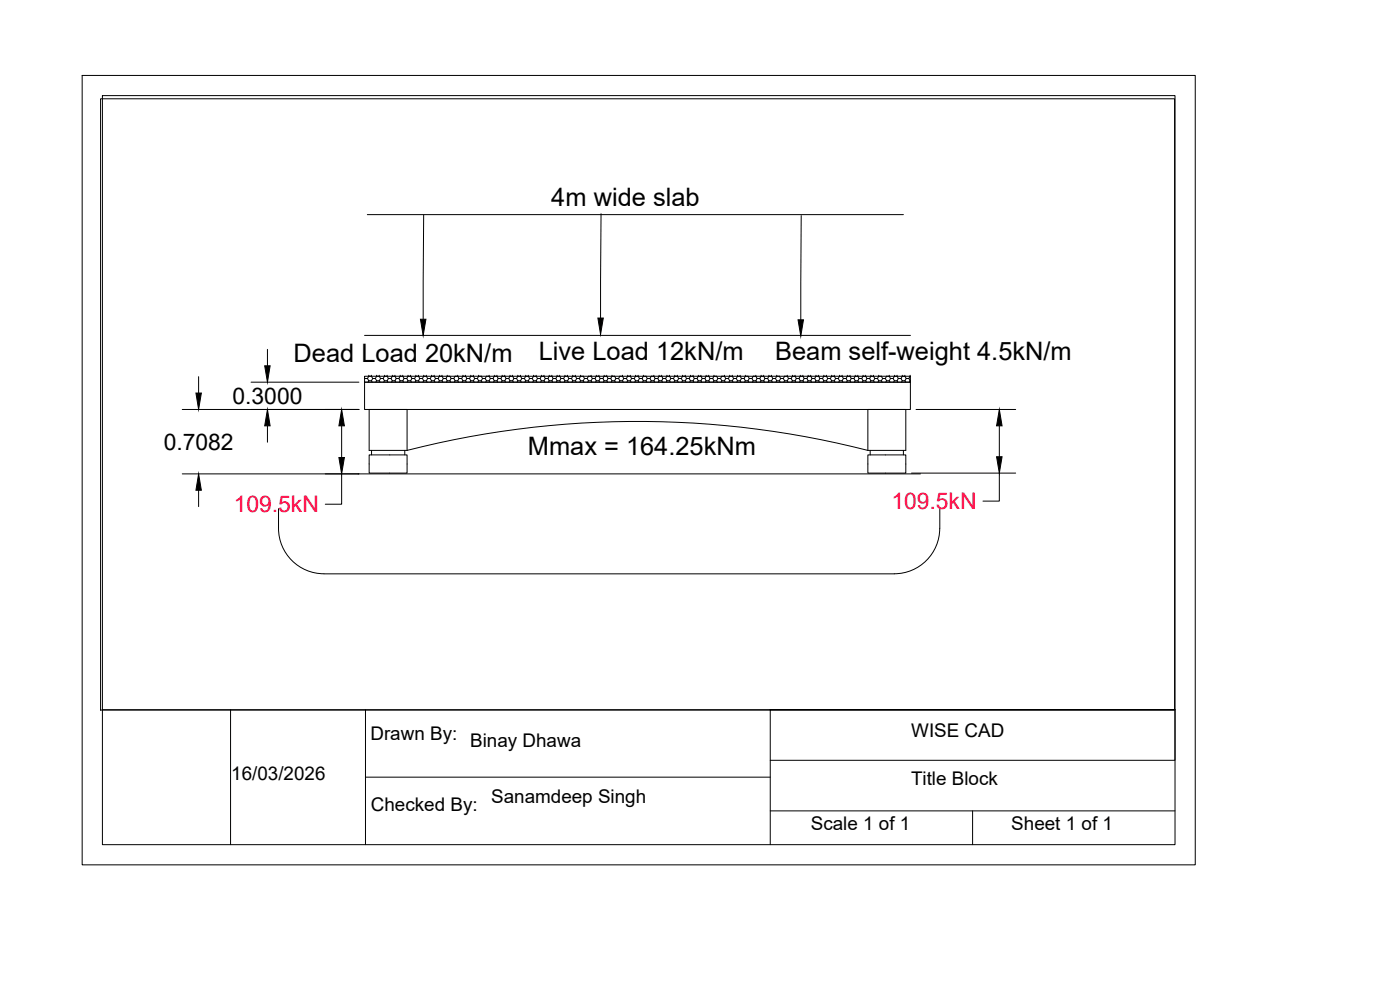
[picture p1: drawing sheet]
<svg xmlns="http://www.w3.org/2000/svg" width="420mm" height="297mm" viewBox="0 0 420 297" stroke-linecap="round" stroke-linejoin="round" font-family="sans-serif">
<!-- layer: 0 -->
<g fill="none" stroke="#000" stroke-width=".3">
<path d="M24.7 22.6h334v236.9h-334zM30.2 29.6h322.3v183.4h-322.3zM30.7 28.7h321.9v224.7h-321.9zM110.2 64.4h160.9M127.1 64.5l-.1 31.3M180.4 64.1l-.2 31.3M240.5 64.7l-.2 31.3M59.6 113v4.9M75.4 114.7h32.3M80.3 104.8v5M109.4 114.7h163.8v8.2h-163.8zM109.4 112.9h163.8v1.8h-163.8z"/>
<path d="M109.4 113.4l.1 .2M109.4 100.6h163.8M109.5 113.6h.8M109.5 113.6l-.1 .1M110.3 113.6l.4 .6M110.7 112.9h.1M110.7 112.9h.8M110.7 114.2h.8M110.7 112.9l-.4 .7M110.7 114.2l-.3 .5M111.5 112.9h.1M111.5 114.2l.2 .5"/>
<path d="M111.5 112.9l.4 .7M111.9 113.6h.7M111.9 113.6l-.4 .6M112.6 113.6l.4 .6M113 112.9h.1M113 112.9h.8M113 114.2h.8M113 112.9l-.4 .7M113 114.2l-.2 .5M113.8 112.9h.1M113.8 114.2l.3 .5M113.8 112.9l.4 .7"/>
<path d="M114.2 113.6h.8M114.2 113.6l-.4 .6M115 113.6l.4 .6M115.4 112.9h.1M115.4 112.9h.8M115.4 114.2h.8M115.4 112.9l-.4 .7M115.4 114.2l-.3 .5M116.2 112.9h.1M116.2 114.2l.2 .5M116.2 112.9l.4 .7M116.6 113.6h.7"/>
<path d="M116.6 113.6l-.4 .6M117.3 113.6l.5 .6M117.8 112.9h.1M117.8 112.9h.7M117.8 114.2h.7M117.8 112.9l-.5 .7M117.8 114.2l-.3 .5M118.5 112.9h.1M118.5 114.2l.3 .5M118.5 112.9l.4 .7M118.9 113.6h.8M118.9 113.6l-.4 .6"/>
<path d="M119.7 113.6l.4 .6M120.1 112.9h.1M120.1 112.9h.8M120.1 114.2h.8M120.1 112.9l-.4 .7M120.1 114.2l-.2 .5M120.9 112.9h.1M120.9 114.2l.2 .5M120.9 112.9l.4 .7M121.3 113.6h.8M121.3 113.6l-.4 .6M122.1 113.6l.3 .6"/>
<path d="M122.4 112.9h.1M122.4 112.9h.8M122.4 114.2h.8M122.4 112.9l-.3 .7M122.4 114.2l-.2 .5M123.2 112.9h.1M123.2 114.2l.3 .5M123.2 112.9l.4 .7M123.6 113.6h.8M123.6 113.6l-.4 .6M124.4 113.6l.4 .6M124.8 112.9h.1"/>
<path d="M124.8 112.9h.8M124.8 114.2h.8M124.8 112.9l-.4 .7M124.8 114.2l-.2 .5M125.6 112.9h.1M125.6 114.2l.2 .5M125.6 112.9l.4 .7M126 113.6h.8M126 113.6l-.4 .6M126.8 113.6l.4 .6M127.2 112.9h.1M127.2 112.9h.8"/>
<path d="M127.2 114.2h.8M127.2 112.9l-.4 .7M127.2 114.2l-.3 .5M128 112.9h.1M128 114.2l.2 .5M128 112.9l.3 .7M128.3 113.6h.8M128.3 113.6l-.3 .6M129.1 113.6l.4 .6M129.5 112.9h.1M129.5 112.9h.8M129.5 114.2h.8"/>
<path d="M129.5 112.9l-.4 .7M129.5 114.2l-.2 .5M130.3 112.9h.1M130.3 114.2l.2 .5M130.3 112.9l.4 .7M130.7 113.6h.8M130.7 113.6l-.4 .6M131.5 113.6l.4 .6M131.9 112.9h.1M131.9 112.9h.8M131.9 114.2h.8M131.9 112.9l-.4 .7"/>
<path d="M131.9 114.2l-.3 .5M132.7 112.9h.1M132.7 114.2l.2 .5M132.7 112.9l.4 .7M133.1 113.6h.7M133.1 113.6l-.4 .6M133.8 113.6l.4 .6M134.2 112.9h.1M134.2 112.9h.8M134.2 114.2h.8M134.2 112.9l-.4 .7M134.2 114.2l-.2 .5"/>
<path d="M135 114.2l.3 .5M135 112.9l.4 .7M135.4 113.6h.8M135.4 113.6l-.4 .6M136.2 113.6l.4 .6M136.6 114.2h.8M136.6 114.2l-.3 .5M137.4 112.9h.1M137.4 112.9h-.8l-.4 .7M137.4 114.2l.2 .5M137.4 112.9l.4 .7M137.8 113.6h.7"/>
<path d="M137.8 113.6l-.4 .6M138.5 113.6l.4 .6M138.9 112.9h.1M138.9 112.9h.8M138.9 114.2h.8M138.9 112.9l-.4 .7M138.9 114.2l-.2 .5M139.7 112.9h.1M139.7 114.2l.3 .5M139.7 112.9l.4 .7M140.1 113.6h.8M140.1 113.6l-.4 .6"/>
<path d="M140.9 113.6l.4 .6M141.3 112.9h.1M141.3 112.9h.8M141.3 114.2h.8M141.3 112.9l-.4 .7M141.3 114.2l-.2 .5M142.1 112.9h.1M142.1 114.2l.2 .5M142.1 112.9l.4 .7M142.5 113.6h.8M142.5 113.6l-.4 .6M143.3 113.6l.3 .6"/>
<path d="M143.6 112.9h.1M143.6 112.9h.8l.4 .7M143.6 114.2h.8M143.6 112.9l-.3 .7M143.6 114.2l-.2 .5M144.4 114.2l.3 .5M144.8 113.6h.8M144.8 113.6l-.4 .6M145.6 113.6l.4 .6M146 114.2h.8M146 114.2l-.2 .5M146.8 112.9h.1"/>
<path d="M146.8 112.9h-.8l-.4 .7M146.8 114.2l.2 .5M146.8 112.9l.4 .7M147.2 113.6h.8M147.2 113.6l-.4 .6M148 113.6l.4 .6M148.4 112.9h.1M148.4 112.9h.7M148.4 114.2h.7M148.4 112.9l-.4 .7M148.4 114.2l-.3 .5M149.1 112.9h.1"/>
<path d="M149.1 114.2l.3 .5M149.1 112.9l.4 .7M149.5 113.6h.8M149.5 113.6l-.4 .6M150.3 113.6l.4 .6M150.7 112.9h.1M150.7 112.9h.8M150.7 114.2h.8M150.7 112.9l-.4 .7M150.7 114.2l-.2 .5M151.5 112.9h.1M151.5 114.2l.2 .5"/>
<path d="M151.5 112.9l.4 .7M151.9 113.6h.8M151.9 113.6l-.4 .6M152.7 113.6l.4 .6M153.1 112.9h.1M153.1 112.9h.7M153.1 114.2h.7M153.1 112.9l-.4 .7M153.1 114.2l-.3 .5M153.8 112.9h.1M153.8 114.2l.3 .5M153.8 112.9l.4 .7"/>
<path d="M154.2 113.6h.8M154.2 113.6l-.4 .6M155 113.6l.4 .6M155.4 112.9h.1M155.4 112.9h.8M155.4 114.2h.8M155.4 112.9l-.4 .7M155.4 114.2l-.2 .5M156.2 112.9h.1M156.2 114.2l.2 .5M156.2 112.9l.4 .7M156.6 113.6h.8"/>
<path d="M156.6 113.6l-.4 .6M157.4 113.6l.4 .6M157.8 112.9h.1M157.8 112.9h.8M157.8 114.2h.8M157.8 112.9l-.4 .7M157.8 114.2l-.3 .5M158.6 112.9h.1M158.6 114.2l.2 .5M158.6 112.9l.3 .7M158.9 113.6h.8M158.9 113.6l-.3 .6"/>
<path d="M159.7 113.6l.4 .6M160.1 112.9h.1M160.1 112.9h.8M160.1 114.2h.8M160.1 112.9l-.4 .7M160.1 114.2l-.2 .5M160.9 112.9h.1M160.9 114.2l.2 .5M160.9 112.9l.4 .7M161.3 113.6h.8M161.3 113.6l-.4 .6M162.1 113.6l.4 .6"/>
<path d="M162.5 112.9h.1M162.5 112.9h.8M162.5 114.2h.8M162.5 112.9l-.4 .7M162.5 114.2l-.3 .5M163.3 112.9h.1M163.3 114.2l.2 .5M163.3 112.9l.4 .7M163.7 113.6h.7M163.7 113.6l-.4 .6M164.4 113.6l.4 .6M164.8 112.9h.1"/>
<path d="M164.8 112.9h.8M164.8 114.2h.8M164.8 112.9l-.4 .7M164.8 114.2l-.2 .5M165.6 112.9h.1M165.6 114.2l.3 .5M165.6 112.9l.4 .7M166 113.6h.8M166 113.6l-.4 .6M166.8 113.6l.4 .6M167.2 112.9h.1M167.2 112.9h.8"/>
<path d="M167.2 114.2h.8M167.2 112.9l-.4 .7M167.2 114.2l-.3 .5M168 112.9h.1M168 114.2l.2 .5M168 112.9l.4 .7M168.4 113.6h.7M168.4 113.6l-.4 .6M169.1 113.6l.4 .6M169.5 112.9h.1M169.5 112.9h.8M169.5 114.2h.8"/>
<path d="M169.5 112.9l-.4 .7M169.5 114.2l-.2 .5M170.3 112.9h.1M170.3 114.2l.3 .5M170.3 112.9l.4 .7M170.7 113.6h.8M170.7 113.6l-.4 .6M171.5 113.6l.4 .6M171.9 112.9h.1M171.9 112.9h.8M171.9 114.2h.8M171.9 112.9l-.4 .7"/>
<path d="M171.9 114.2l-.2 .5M172.7 112.9h.1M172.7 114.2l.2 .5M172.7 112.9l.4 .7M173.1 113.6h.8M173.1 113.6l-.4 .6M173.9 113.6l.3 .6M174.2 112.9h.1M174.2 112.9h.8l.4 .7M174.2 114.2h.8M174.2 112.9l-.3 .7M174.2 114.2l-.2 .5"/>
<path d="M175 114.2l.3 .5M175.4 113.6h.8M175.4 113.6l-.4 .6M176.2 113.6l.4 .6M176.6 114.2h.8M176.6 114.2l-.2 .5M177.4 112.9h.1M177.4 112.9h-.8l-.4 .7M177.4 114.2l.2 .5M177.4 112.9l.4 .7M177.8 113.6h.8M177.8 113.6l-.4 .6"/>
<path d="M178.6 113.6l.4 .6M179 112.9h.1M179 112.9h.7M179 114.2h.7M179 112.9l-.4 .7M179 114.2l-.3 .5M179.7 112.9h.1M179.7 114.2l.3 .5M179.7 112.9l.4 .7M180.1 113.6h.8M180.1 113.6l-.4 .6M180.9 113.6l.4 .6"/>
<path d="M181.3 112.9h.1M181.3 112.9h.8M181.3 114.2h.8M181.3 112.9l-.4 .7M181.3 114.2l-.2 .5M182.1 112.9h.1M182.1 114.2l.3 .5M182.1 112.9l.4 .7M182.5 113.6h.8M182.5 113.6l-.4 .6M183.3 113.6l.4 .6M183.7 112.9h.1"/>
<path d="M183.7 112.9h.8M183.7 114.2h.7M183.7 112.9l-.4 .7M183.7 114.2l-.3 .5M184.4 114.2l.3 .5M184.4 112.9l.4 .7M184.8 113.6h.8M184.8 113.6l-.4 .6M185.6 113.6l.4 .6M186 112.9h.8M186 114.2h.8M186 112.9l-.4 .7"/>
<path d="M186 114.2l-.2 .5M186.8 112.9h.1M186.8 114.2l.2 .5M186.8 112.9l.4 .7M187.2 113.6h.8M187.2 113.6l-.4 .6M188 113.6l.4 .6M188.4 112.9h.1M188.4 112.9h.8M188.4 114.2h.8M188.4 112.9l-.4 .7M188.4 114.2l-.3 .5"/>
<path d="M189.2 112.9h.1M189.2 114.2l.2 .5M189.2 112.9l.3 .7M189.5 113.6h.9M189.5 113.6l-.3 .6M190.4 113.6l.3 .6M190.7 112.9h.1M190.7 112.9h.8M190.7 114.2h.8M190.7 112.9l-.3 .7M190.7 114.2l-.2 .5M191.5 112.9h.1"/>
<path d="M191.5 114.2l.2 .5M191.5 112.9l.4 .7M191.9 113.6h.8M191.9 113.6l-.4 .6M192.7 113.6l.4 .6M193.1 112.9h.1M193.1 112.9h.8l.4 .7M193.1 114.2h.8M193.1 112.9l-.4 .7M193.1 114.2l-.3 .5M193.9 114.2l.2 .5M194.3 113.6h.8"/>
<path d="M194.3 113.6l-.4 .6M195.1 113.6l.4 .6M195.5 114.2h.7M195.5 114.2l-.3 .5M196.2 112.9h.1M196.2 112.9h-.8l-.3 .7M196.2 114.2l.3 .5M196.2 112.9l.4 .7M196.6 113.6h.8M196.6 113.6l-.4 .6M197.4 113.6l.4 .6M197.8 112.9h.1"/>
<path d="M197.8 112.9h.8M197.8 114.2h.8M197.8 112.9l-.4 .7M197.8 114.2l-.3 .5M198.6 112.9h.1M198.6 114.2l.2 .5M198.6 112.9l.4 .7M199 113.6h.7M199 113.6l-.4 .6M199.7 113.6l.5 .6M200.2 112.9h.1M200.2 112.9h.7"/>
<path d="M200.2 114.2h.7M200.2 112.9l-.5 .7M200.2 114.2l-.3 .5M200.9 112.9h.1M200.9 114.2l.3 .5M200.9 112.9l.4 .7M201.3 113.6h.8M201.3 113.6l-.4 .6M202.1 113.6l.4 .6M202.5 112.9h.1M202.5 112.9h.8M202.5 114.2h.8"/>
<path d="M202.5 112.9l-.4 .7M202.5 114.2l-.2 .5M203.3 112.9h.1M203.3 114.2l.2 .5M203.3 112.9l.4 .7M203.7 113.6h.8M203.7 113.6l-.4 .6M204.5 113.6l.4 .6M204.9 112.9h.1M204.9 112.9h.8M204.9 114.2h.8M204.9 112.9l-.4 .7"/>
<path d="M204.9 114.2l-.3 .5M205.7 112.9h.1M205.7 114.2l.2 .5M205.7 112.9l.3 .7M206 113.6h.8M206 113.6l-.3 .6M206.8 113.6l.4 .6M207.2 112.9h.1M207.2 112.9h.8M207.2 114.2h.8M207.2 112.9l-.4 .7M207.2 114.2l-.2 .5"/>
<path d="M208 112.9h.1M208 114.2l.2 .5M208 112.9l.4 .7M208.4 113.6h.8M208.4 113.6l-.4 .6M209.2 113.6l.4 .6M209.6 112.9h.1M209.6 112.9h.8M209.6 114.2h.8M209.6 112.9l-.4 .7M209.6 114.2l-.3 .5M210.4 112.9h.1"/>
<path d="M210.4 114.2l.2 .5M210.4 112.9l.4 .7M210.8 113.6h.7M210.8 113.6l-.4 .6M211.5 113.6l.4 .6M211.9 112.9h.1M211.9 112.9h.8M211.9 114.2h.8M211.9 112.9l-.4 .7M211.9 114.2l-.2 .5M212.7 112.9h.1M212.7 114.2l.3 .5"/>
<path d="M212.7 112.9l.4 .7M213.1 113.6h.8M213.1 113.6l-.4 .6M213.9 113.6l.4 .6M214.3 112.9h.1M214.3 112.9h.8M214.3 114.2h.8M214.3 112.9l-.4 .7M214.3 114.2l-.3 .5M215.1 114.2l.2 .5M215.1 112.9l.4 .7M215.5 113.6h.7"/>
<path d="M215.5 113.6l-.4 .6M216.2 113.6l.4 .6M216.6 114.2h.8M216.6 114.2l-.2 .5M217.4 112.9h.1M217.4 112.9h-.8l-.4 .7M217.4 114.2l.3 .5M217.4 112.9l.4 .7M217.8 113.6h.8M217.8 113.6l-.4 .6M218.6 113.6l.4 .6M219 112.9h.1"/>
<path d="M219 112.9h.8M219 114.2h.8M219 112.9l-.4 .7M219 114.2l-.2 .5M219.8 112.9h.1M219.8 114.2l.2 .5M219.8 112.9l.4 .7M220.2 113.6h.8M220.2 113.6l-.4 .6M221 113.6l.3 .6M221.3 112.9h.1M221.3 112.9h.8"/>
<path d="M221.3 114.2h.8M221.3 112.9l-.3 .7M221.3 114.2l-.2 .5M222.1 112.9h.1M222.1 114.2l.3 .5M222.1 112.9l.4 .7M222.5 113.6h.8M222.5 113.6l-.4 .6M223.3 113.6l.4 .6M223.7 112.9h.1M223.7 112.9h.8l.4 .7M223.7 114.2h.8"/>
<path d="M223.7 112.9l-.4 .7M223.7 114.2l-.2 .5M224.5 114.2l.2 .5M224.9 113.6h.8M224.9 113.6l-.4 .6M225.7 113.6l.4 .6M226.1 114.2h.7M226.1 114.2l-.3 .5M226.8 112.9h.1M226.8 112.9h-.8l-.3 .7M226.8 114.2l.3 .5M226.8 112.9l.4 .7"/>
<path d="M227.2 113.6h.8M227.2 113.6l-.4 .6M228 113.6l.4 .6M228.4 112.9h.1M228.4 112.9h.8M228.4 114.2h.8M228.4 112.9l-.4 .7M228.4 114.2l-.2 .5M229.2 112.9h.1M229.2 114.2l.2 .5M229.2 112.9l.4 .7M229.6 113.6h.8"/>
<path d="M229.6 113.6l-.4 .6M230.4 113.6l.4 .6M230.8 112.9h.1M230.8 112.9h.7M230.8 114.2h.7M230.8 112.9l-.4 .7M230.8 114.2l-.3 .5M231.5 112.9h.1M231.5 114.2l.3 .5M231.5 112.9l.4 .7M231.9 113.6h.8M231.9 113.6l-.4 .6"/>
<path d="M232.7 113.6l.4 .6M233.1 112.9h.1M233.1 112.9h.8M233.1 114.2h.8M233.1 112.9l-.4 .7M233.1 114.2l-.2 .5M233.9 114.2l.2 .5M233.9 112.9l.4 .7M234.3 113.6h.8M234.3 113.6l-.4 .6M235.1 113.6l.4 .6M235.5 112.9h.8"/>
<path d="M235.5 114.2h.8M235.5 112.9l-.4 .7M235.5 114.2l-.3 .5M236.3 112.9h.1M236.3 114.2l.2 .5M236.3 112.9l.3 .7M236.6 113.6h.8M236.6 113.6l-.3 .6M237.4 113.6l.4 .6M237.8 112.9h.1M237.8 112.9h.8M237.8 114.2h.8"/>
<path d="M237.8 112.9l-.4 .7M237.8 114.2l-.2 .5M238.6 112.9h.1M238.6 114.2l.2 .5M238.6 112.9l.4 .7M239 113.6h.8M239 113.6l-.4 .6M239.8 113.6l.4 .6M240.2 112.9h.1M240.2 112.9h.8M240.2 114.2h.8M240.2 112.9l-.4 .7"/>
<path d="M240.2 114.2l-.3 .5M241 112.9h.1M241 114.2l.2 .5M241 112.9l.4 .7M241.4 113.6h.7M241.4 113.6l-.4 .6M242.1 113.6l.4 .6M242.5 112.9h.1M242.5 112.9h.8M242.5 114.2h.8M242.5 112.9l-.4 .7M242.5 114.2l-.2 .5"/>
<path d="M243.3 112.9h.1M243.3 114.2l.3 .5M243.3 112.9l.4 .7M243.7 113.6h.8M243.7 113.6l-.4 .6M244.5 113.6l.4 .6M244.9 112.9h.1M244.9 112.9h.8M244.9 114.2h.8M244.9 112.9l-.4 .7M244.9 114.2l-.3 .5M245.7 112.9h.1"/>
<path d="M245.7 114.2l.2 .5M245.7 112.9l.4 .7M246.1 113.6h.7M246.1 113.6l-.4 .6M246.8 113.6l.4 .6M247.2 112.9h.1M247.2 112.9h.8M247.2 114.2h.8M247.2 112.9l-.4 .7M247.2 114.2l-.2 .5M248 112.9h.1M248 114.2l.3 .5"/>
<path d="M248 112.9l.4 .7M248.4 113.6h.8M248.4 113.6l-.4 .6M249.2 113.6l.4 .6M249.6 112.9h.1M249.6 112.9h.8M249.6 114.2h.8M249.6 112.9l-.4 .7M249.6 114.2l-.2 .5M250.4 112.9h.1M250.4 114.2l.2 .5M250.4 112.9l.4 .7"/>
<path d="M250.8 113.6h.8M250.8 113.6l-.4 .6M251.6 113.6l.3 .6M251.9 112.9h.1M251.9 112.9h.8M251.9 114.2h.8M251.9 112.9l-.3 .7M251.9 114.2l-.2 .5M252.7 112.9h.1M252.7 114.2l.3 .5M252.7 112.9l.4 .7M253.1 113.6h.8"/>
<path d="M253.1 113.6l-.4 .6M253.9 113.6l.4 .6M254.3 112.9h.1M254.3 112.9h.8M254.3 114.2h.8M254.3 112.9l-.4 .7M254.3 114.2l-.2 .5M255.1 112.9h.1M255.1 114.2l.2 .5M255.1 112.9l.4 .7M255.5 113.6h.8M255.5 113.6l-.4 .6"/>
<path d="M256.3 113.6l.4 .6M256.7 112.9h.1M256.7 112.9h.8M256.7 114.2h.8M256.7 112.9l-.4 .7M256.7 114.2l-.3 .5M257.5 112.9h.1M257.5 114.2l.2 .5M257.5 112.9l.3 .7M257.8 113.6h.8M257.8 113.6l-.3 .6M258.6 113.6l.4 .6"/>
<path d="M259 112.9h.1M259 112.9h.8M259 114.2h.8M259 112.9l-.4 .7M259 114.2l-.2 .5M259.8 112.9h.1M259.8 114.2l.2 .5M259.8 112.9l.4 .7M260.2 113.6h.8M260.2 113.6l-.4 .6M261 113.6l.4 .6M261.4 112.9h.1"/>
<path d="M261.4 112.9h.7M261.4 114.2h.7M261.4 112.9l-.4 .7M261.4 114.2l-.3 .5M262.1 112.9h.1M262.1 114.2l.3 .5M262.1 112.9l.5 .7M262.6 113.6h.7M262.6 113.6l-.5 .6M263.3 113.6l.4 .6M263.7 112.9h.1M263.7 112.9h.8"/>
<path d="M263.7 114.2h.8M263.7 112.9l-.4 .7M263.7 114.2l-.2 .5M264.5 114.2l.3 .5M264.5 112.9l.4 .7M264.9 113.6h.8M264.9 113.6l-.4 .6M265.7 113.6l.4 .6M266.1 114.2h.8M266.1 114.2l-.3 .5M266.9 112.9h.1M266.9 112.9h-.8l-.4 .7"/>
<path d="M266.9 114.2l.2 .5M266.9 112.9l.4 .7M267.3 113.6h.7M267.3 113.6l-.4 .6M268 113.6l.4 .6M268.4 112.9h.1M268.4 112.9h.8M268.4 114.2h.8M268.4 112.9l-.4 .7M268.4 114.2l-.2 .5M269.2 112.9h.1M269.2 114.2l.3 .5"/>
<path d="M269.2 112.9l.4 .7M269.6 113.6h.8M269.6 113.6l-.4 .6M270.4 113.6l.4 .6M270.8 112.9h.1M270.8 112.9h.8M270.8 114.2h.8M270.8 112.9l-.4 .7M270.8 114.2l-.2 .5M271.6 112.9h.1M271.6 114.2l.2 .5M271.6 112.9l.4 .7"/>
<path d="M272 113.6h.8M272 113.6l-.4 .6M272.8 113.6l.3 .6M273.1 112.9h.1M273.1 114.2h.1M273.1 112.9l-.3 .7M273.1 114.2l-.2 .5M54.7 122.9h53M80.3 127.8v4.9M102.5 127.8v9.5M110.8 136.5h11.4v5.5h-11.4zM110.8 122.9h11.4v12.2h-11.4z"/>
<path d="M111.5 135.1v1.4M121.5 135.1v1.4M122.2 135.1a279.4 279.4 0 0 1 138.3 0M260.5 136.5h11.3v5.5h-11.3zM260.5 122.9h11.3v12.2h-11.3zM261.2 135.1v1.4M271.1 135.1v1.4M274.9 122.9h29.9M299.9 127.8v9.2M54.7 142.2h221.5M59.6 147.1v4.9M83.6 152.6a25.3 25.3 0 0 0 .7 10.2 13.6 13.6 0 0 0 12.9 9.4h171.2a13.7 13.7 0 0 0 13.6-13.7v-5.6"/>
<path d="M102.5 142.2v9.1h-4.9M273.6 142h31.2M299.9 142v8.4h-4.9M30.7 212.9h321.9h-121.4v40.5M69.2 212.9v40.5M109.7 212.9v40.5M352.6 212.9v15.2h-121.4M109.7 233.2h121.5M231.2 243.3h121.4M291.9 243.3v10.1"/>
</g>
<path d="M126.2 95.8h1.6l-.8 4.9zM179.4 95.4h1.7l-.9 4.9zM239.5 96h1.6l-.8 4.9zM58.8 117.9h1.6l-.8 5zM79.4 109.8h1.7l-.8 4.9zM80.3 122.9l.8 4.9h-1.7zM102.5 122.9l.9 4.9h-1.7zM101.7 137.3h1.7l-.9 4.9zM299.9 122.9l.8 4.9h-1.6zM299.1 137h1.6l-.8 5zM59.6 142.2l.8 4.9h-1.6z" fill="#000" stroke="#000" stroke-width=".3"/>
<g font-size="7.6">
<text x="165.5" y="61.8">4m wide slab</text>
<text x="88.1" y="108.6">Dead Load 20kN/m</text>
<text x="161.7" y="108">Live Load 12kN/m</text>
<text x="232.6" y="108">Beam self-weight 4.5kN/m</text>
<text x="158.4" y="136.4">Mmax = 164.25kNm</text>
</g>
<g font-size="6.9">
<text x="69.8" y="121.2">0.3000</text>
<text x="49.1" y="134.9">0.7082</text>
</g>
<g font-size="6.9" fill="#ff003f">
<text x="70.1" y="153.7">109.5kN</text>
<text x="267.5" y="152.8">109.5kN</text>
</g>
<g font-size="5.7">
<text x="273.5" y="221.1">WISE CAD</text>
<text x="111.2" y="222">Drawn By:</text>
<text x="141.1" y="224.3">Binay Dhawa</text>
<text x="69.4" y="234">16/03/2026</text>
<text x="273.4" y="235.5">Title Block</text>
<text x="111.3" y="243.4">Checked By:</text>
<text x="147.4" y="240.8">Sanamdeep Singh</text>
<text x="243.3" y="249.1">Scale 1 of 1</text>
<text x="303.5" y="249.1">Sheet 1 of 1</text>
</g>
</svg>
